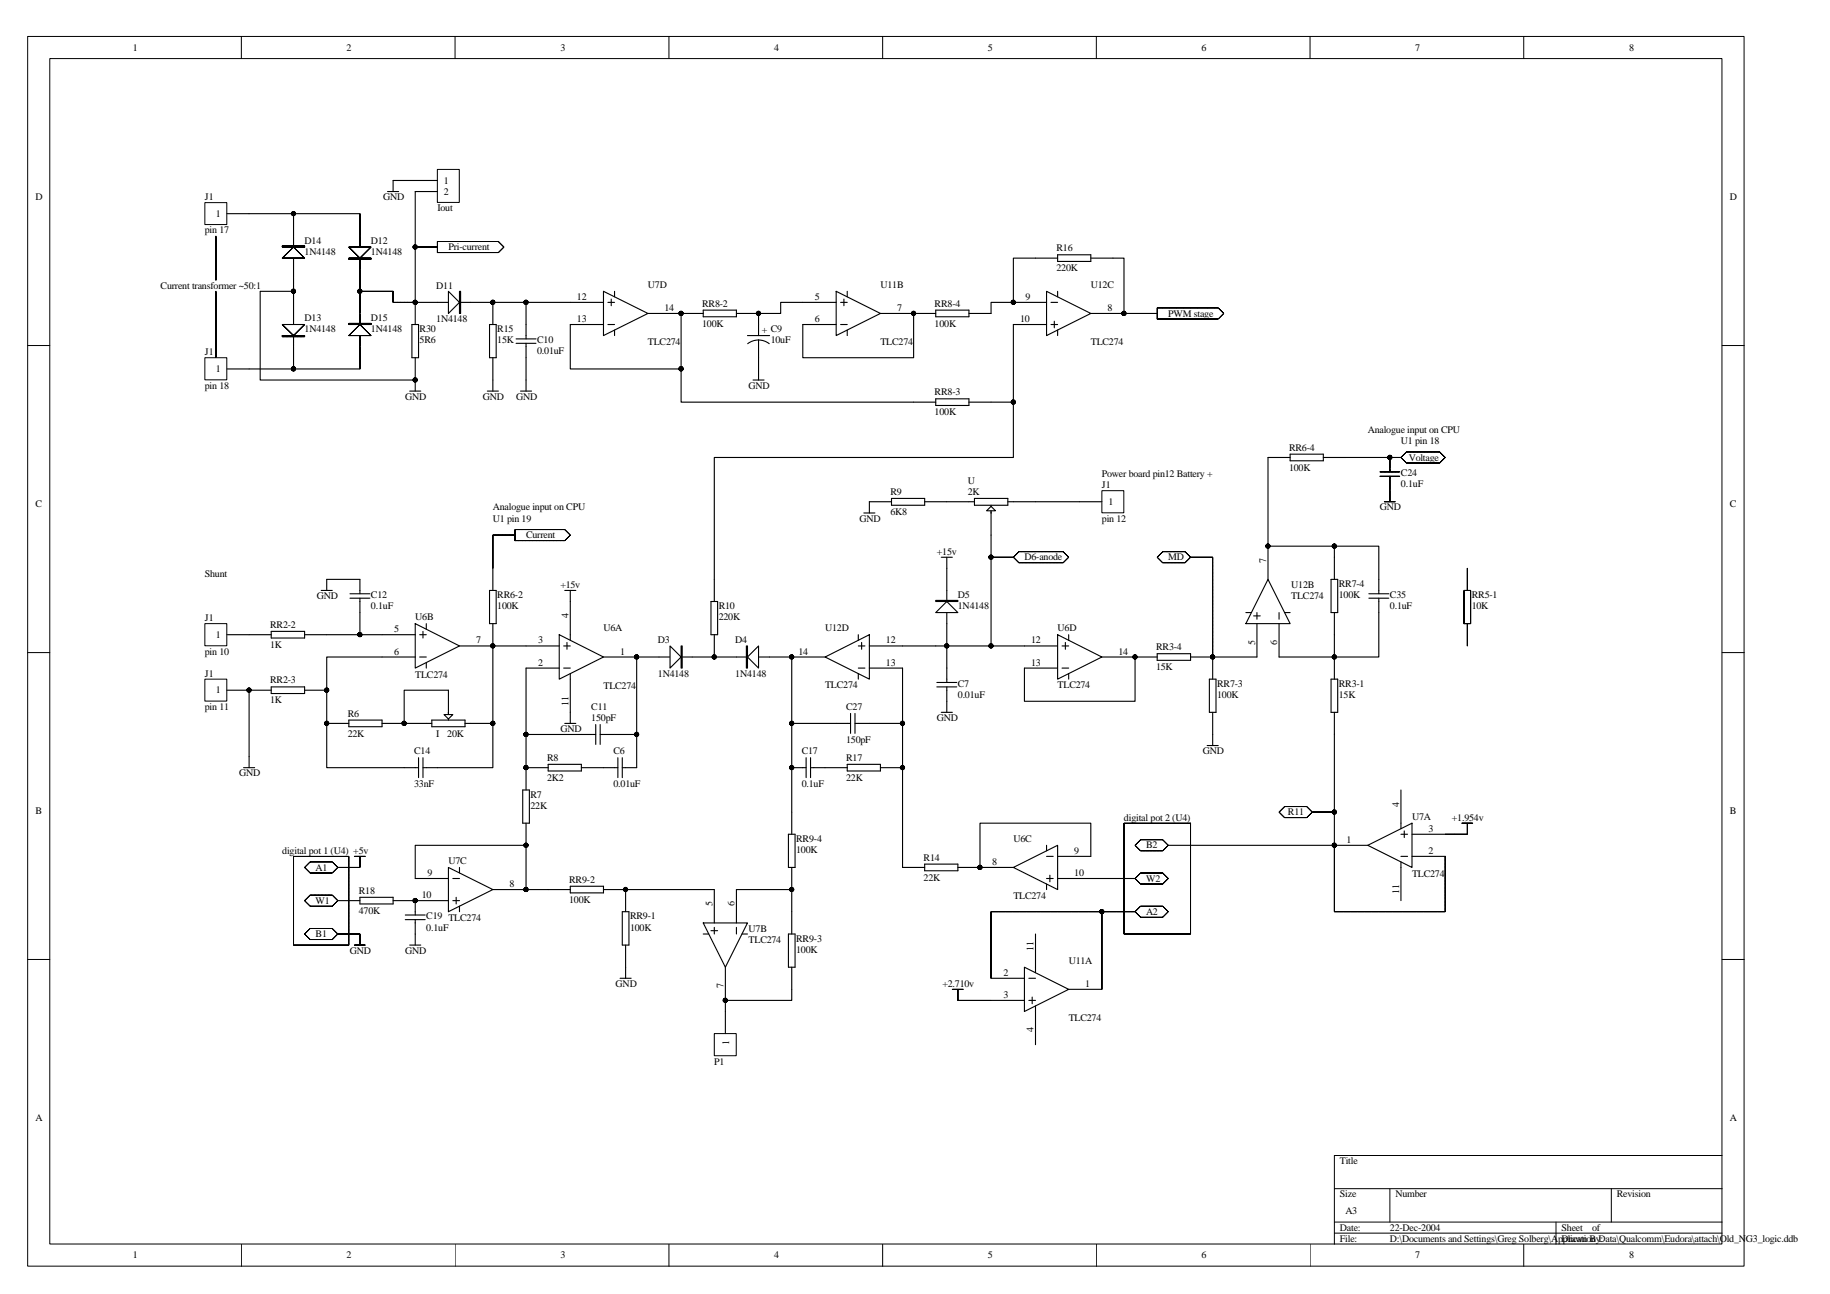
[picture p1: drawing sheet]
<svg xmlns="http://www.w3.org/2000/svg" width="420mm" height="297mm" viewBox="0 0 420 297" stroke-linecap="round" stroke-linejoin="round" font-family="sans-serif">
<g fill="none" stroke="#000" stroke-width=".23">
<path d="M6.3 8.4h394.1v282.2h-394.1zM11.4 13.4h384v272.2h-384zM55.4 8.4v5M104.5 8.4v5M153.6 8.4v5M202.6 8.4v5M251.7 8.4v5M300.8 8.4v5M349.8 8.4v5M6.3 79.3h5.1M395.4 79.3h5.1M6.3 149.8h5.1"/>
<path d="M395.4 149.8h5.1M6.3 220.2h5.1M395.4 220.2h5.1M306.4 272.9h89M319.1 272.9v7.6M370 272.9v7.6M395.4 265.2h-89v20.4M55.4 285.6v5.1M104.5 285.6v5.1M153.6 285.6v5.1M202.6 285.6v5.1M251.7 285.6v5.1"/>
<path d="M300.8 285.6v5.1M306.4 280.5h89M306.4 283.1h89M349.8 285.6v5.1M357.3 280.5v5.1"/>
</g>
<g fill="none" stroke="#000" stroke-width=".25">
<path d="M94.6 74.5h1.5v7.6h-1.5zM113.2 69.4h-17.9v5.1M130.9 69.4h7.7M130.9 74.5h7.7M138.6 66.9l10.2 5.1-10.2 5zM139.6 69.4h1.5M139.6 74.5h1.5M140.3 68.7v1.5M141.1 66.9v1.2M141.1 75.8v1.2M148.8 72h7.6M184.3 69.4h7.7"/>
<path d="M184.3 74.5h7.7M192 66.9l10.1 5.1-10.1 5zM193 69.4h1.5M193 74.5h1.5M193.8 68.7v1.5M194.5 66.9v1.2M194.5 75.8v1.2M202.1 72h7.7M232.7 69.4h7.6M232.7 74.5h7.6M240.3 66.9l10.1 5.1-10.1 5zM241.3 69.4h1.5"/>
<path d="M241.3 74.5h1.5M242.1 73.7v1.6M242.8 66.9v1.2M242.8 75.8v1.2M250.4 72h7.7M95.3 82.1v5.1"/>
</g>
<g fill="#fff" stroke="#000" stroke-width=".25">
<path d="M105.5 66.9h.2v5.1h-.2z" fill-rule="evenodd"/>
<path d="M103 66.9l2.5 2.5-2.5 2.6z" fill-rule="evenodd"/>
</g>
<g fill="none" stroke="#000" stroke-width=".25">
<path d="M237.7 59.3h5.1M242.8 58.5h7.6v1.5h-7.6zM250.4 59.3h5.1M67.4 66.9h-7.7v20.3h35.6v2.6M112.4 74.5h1.5v7.6h-1.5zM113.2 69.4v5.1M156.4 72h5.1M161.5 71.2h7.6v1.5h-7.6zM169.1 72h5.1M209.8 72h5M214.8 71.2h7.7v1.5h-7.7zM222.5 72h5"/>
<path d="M94.1 89.8h2.5M113.2 82.1v5.1M209.8 92.3h5M214.8 91.6h7.7v1.5h-7.7zM222.5 92.3h5M163.2 138.1h1.6v7.6h-1.6zM164 133v5.1M164 145.7v5.1"/>
</g>
<path d="M100.5 38.9h5v7.6h-5z" fill="#fff"/>
<path d="M100.4 38.9h5.1v7.6h-5.1z" fill="none" stroke="#000" stroke-width=".23"/>
<g fill="none" stroke="#000" stroke-width=".25">
<path d="M89 44h2.5M100.4 41.4h-10.1v2.6M100.4 44h-5.1v25.4M237.7 59.3h-5v10.1h-5.2v2.6M255.5 59.3h2.6v12.7h7.6M113.2 69.4h17.7M156.4 72v12.7h-25.5v-10.2M171.6 77h5.1M174.2 78l1 .2 1.4 .7M174.2 78l-1.1 .2-1.4 .7M174.2 78v9.2M184.3 69.4h-5.1v2.6h-5v5"/>
<path d="M209.8 72v10.1h-25.5v-7.6M232.7 74.5v17.8h-5.2M111.9 89.8h2.5M113.2 87.2v2.6M156.4 84.7v7.6h53.4M172.9 87.2h2.5M146.2 150.8h17.8"/>
</g>
<g fill="#fff" stroke="#000" stroke-width=".25">
<path d="M156.4 148.3h.2v5.1h-.2z" fill-rule="evenodd"/>
<path d="M153.8 148.3l2.6 2.5-2.6 2.6z" fill-rule="evenodd"/>
</g>
<path d="M164 150.8h17.8" fill="none" stroke="#000" stroke-width=".25"/>
<g fill="#fff" stroke="#000" stroke-width=".25">
<path d="M171.4 148.3h.2v5.1h-.2z" fill-rule="evenodd"/>
<path d="M174.2 148.3v5.1l-2.6-2.6z" fill-rule="evenodd"/>
</g>
<g fill="none" stroke="#000" stroke-width=".25">
<path d="M118.5 78.8h4.6M118.5 77.8h4.6M120.8 69.4v8.4M120.8 78.8v11M119.5 89.8h2.5M80.3 136.3h4.6M80.3 137.3h4.6M82.6 133v3.3M82.6 137.3v3.3M130.9 138.1v8.9M57.2 145.7h5.1M57.2 158.4h5.1"/>
<path d="M62.3 144.9h7.6v1.6h-7.6zM62.3 157.7h7.6v1.5h-7.6zM69.9 145.7h5.1M69.9 158.4h5.1M87.7 150.8h7.6M87.7 145.7h7.6M95.3 143.2l10.2 5.1-10.2 5.1zM96.4 150.8h1.5M96.4 145.7h1.5M97.1 144.9v1.6M97.9 143.2v1.2M97.9 152.1v1.3"/>
<path d="M103 158.4v6.9M105.5 148.3h7.7M120.8 148.3h7.6M128.4 145.7l10.2 5.1-10.2 5.1zM128.4 153.4h-7.6v15.2h16M129.4 148.3h1.5M129.4 153.4h1.5M130.2 147.5v1.5M130.9 154.6v8.9M138.6 150.8h7.6v25.4h-3.3M181.8 150.8h7.6M189.4 150.8l10.2-5.1v10.2z"/>
<path d="M197.1 148.3h1.5M197.1 153.4h1.5M197.1 145.7v1.3M197.1 154.6v1.3M197.8 147.5v1.5M199.6 148.3h7.6M199.6 153.4h7.6M75 166.1h5.1M80.1 165.3h7.6v1.5h-7.6zM87.7 166.1h11.4M92.8 176.2h3.3M96.1 173.9v4.6"/>
<path d="M97.1 173.9v4.6M97.1 176.2h3.3M99.1 165.3h7.7v1.5h-7.7zM106.8 166.1h6.4M120.8 168.6v12.7M120.8 176.2h5.1M125.9 175.5h7.6v1.5h-7.6zM133.5 176.2h8.4M136.8 166.3v4.6M137.8 168.6h8.4M137.8 166.3v4.6M141.9 173.9v4.6"/>
<path d="M142.9 173.9v4.6M103 199.1l10.2 5.1-10.2 5.1zM105.5 199.1v1.3M120 181.3h1.5v7.7h-1.5zM120.8 189v5M95.3 206.7h7.7M95.3 201.7h7.7M104 206.7h1.5M104 201.7h1.5M104.7 206v1.5M105.5 208v1.3M113.2 204.2h7.6"/>
<path d="M161.5 211.9h10.1l-5.1 10.1zM161.5 214.4h1.2M163.2 213.6h1.6M164 204.2v7.7M164 212.9v1.5M169.1 204.2v7.7M169.1 212.9v1.5M170.3 214.4h1.3M166.5 222v7.6"/>
</g>
<path d="M101.9 164h2.1l-1 1z" fill-rule="evenodd" fill="#fff" stroke="#000" stroke-width=".25"/>
<g fill="none" stroke="#000" stroke-width=".25">
<path d="M73.7 135.5h2.6M82.6 133h-7.6v2.5M75 145.7h7.6M82.6 140.6v5.1h5.1M87.7 150.8h-12.7v25.4h17.8M103 158.4h-10.2v7.7M120.8 148.3h-7.6v27.9h-12.8M77.6 206.7h5M82.6 206h7.7v1.5h-7.7zM90.3 206.7h5v3.3M93 211.1h4.6M93 210h4.6"/>
<path d="M94.1 216.9h2.5M95.3 201.7v-7.7h25.5v10.2h10.1M95.3 211.1v5.8M130.9 203.4h7.7v1.6h-7.7zM138.6 204.2h5v5.1M142.9 209.3h1.5v7.6h-1.5zM143.6 216.9v7.7M181 214.4h1.5v7.6h-1.5zM181.8 209.3v5.1M142.4 224.6h2.5M181.8 222v5.1"/>
</g>
<path d="M164 237.3h5v5h-5z" fill="#fff"/>
<path d="M164 237.3h5v5h-5z" fill="none" stroke="#000" stroke-width=".23"/>
<g fill="none" stroke="#000" stroke-width=".25">
<path d="M217.4 130.5v17.8M181.8 150.8v25.4h3.3M207.2 153.4v12.7h-10.9M215.1 156.7h4.6M215.1 157.7h4.6M217.4 153.4v3.3M217.4 157.7v3.3M181.8 166.1h13.5M185.1 173.9v4.6M186.1 176.2h8.4M186.1 173.9v4.6M194.5 175.5h7.6v1.5h-7.6z"/>
<path d="M195.3 163.8v4.5M196.3 163.8v4.5M207.2 166.1v10.1h-5.1M181 191.5h1.5v7.6h-1.5zM181.8 186.4v5.1M181.8 199.1v5.1M169.1 204.2h12.7v5.1M181.8 227.1v2.5h-15.3v7.7"/>
</g>
<g fill="#fff" stroke="#000" stroke-width=".25">
<path d="M214.8 137.8h5.1v.3h-5.1z" fill-rule="evenodd"/>
<path d="M214.8 140.6l2.6-2.5 2.5 2.5z" fill-rule="evenodd"/>
</g>
<path d="M198.3 117.8h2.6M204.7 115.2h-5.1v2.6M204.7 114.4h7.6v1.6h-7.6zM212.3 115.2h11.4M223.7 114.4h7.7v1.6h-7.7zM227.5 116v6.8M231.4 115.2h6.3M216.1 127.9h2.6M217.4 127.9v2.6M207.2 148.3h7.6M216.1 163.5h2.6M217.4 161v2.5" fill="none" stroke="#000" stroke-width=".25"/>
<path d="M226.5 117.2l1-1 1.1 1z" fill-rule="evenodd" fill="#fff" stroke="#000" stroke-width=".25"/>
<g fill="none" stroke="#000" stroke-width=".25">
<path d="M232.7 92.3v12.7h-68.7v28M237.7 115.2h10.2M112.4 135.5h1.5v7.7h-1.5zM113.2 130.5v5M129.7 135.5h2.5M130.9 135.5v2.6M227.5 122.8v25.5h-12.7M113.2 143.2v5.1M217.4 148.3v5.1M227.5 148.3h15.3M242.8 145.7l10.2 5.1-10.2 5.1zM243.8 148.3h1.6"/>
<path d="M243.8 153.4h1.6M244.6 147.5v1.5M245.4 145.7v1.3M245.4 154.6v1.3M253 150.8h7.6v10.2h-25.4v-7.6h7.6M129.7 166.1h2.5M130.9 163.5v2.6M181.8 176.2v10.2M207.2 176.2v22.9h5.1M212.3 198.4h7.6v1.5h-7.6zM219.9 199.1h12.8M232.7 199.1l10.1-5.1v10.2z"/>
<path d="M240.3 196.6h1.5M240.3 194v1.3M242.8 196.6h7.6v-7.6h-25.4v10.1M143.6 204.2h20.4M240.3 201.7h1.5M240.3 202.9v1.3M241 200.9v1.5M242.8 201.7h17.8"/>
</g>
<path d="M47.1 46.6h5v4.9h-5z" fill="#fff"/>
<path d="M47 46.5h5.1v5h-5.1z" fill="none" stroke="#000" stroke-width=".23"/>
<path d="M52.1 49.1h5.1" fill="none" stroke="#000" stroke-width=".25"/>
<path d="M47.1 82.2h5v5h-5z" fill="#fff"/>
<path d="M47 82.1h5.1v5.1h-5.1z" fill="none" stroke="#000" stroke-width=".23"/>
<path d="M57.2 49.1h25.4M52.1 84.7h30.5M57.2 158.4v17.8M55.9 176.2h2.6" fill="none" stroke="#000" stroke-width=".25"/>
<path d="M47.1 155.9h5v5h-5z" fill="#fff"/>
<path d="M47 155.9h5.1v5h-5.1z" fill="none" stroke="#000" stroke-width=".23"/>
<path d="M52.1 158.4h5.1" fill="none" stroke="#000" stroke-width=".25"/>
<path d="M47.1 143.2h5v5h-5z" fill="#fff"/>
<path d="M47 143.2h5.1v5h-5.1z" fill="none" stroke="#000" stroke-width=".23"/>
<path d="M52.1 145.7h5.1" fill="none" stroke="#000" stroke-width=".25"/>
<path d="M253 112.7h5v5h-5z" fill="#fff"/>
<path d="M253 112.6h5v5.1h-5zM258.1 189h15.2v25.4h-15.2z" fill="none" stroke="#000" stroke-width=".23"/>
<g fill="none" stroke="#000" stroke-width=".25">
<path d="M247.9 115.2h5.1M296.2 105h-5.1v20.4h15.3v7.6M296.2 104.3h7.6v1.5h-7.6zM303.8 105h5.1M291.1 133l5.1 10.2h-10.2zM291.1 125.4v7.6M305.6 133h1.5v7.6h-1.5zM306.4 125.4h10.2v10.9M314.3 137.3h4.6M314.3 136.3h4.6M316.6 137.3v13.5h-10.2v5.1M260.6 150.8h5.1"/>
<path d="M265.7 150.1h7.6v1.5h-7.6zM277.7 155.9h1.5v7.6h-1.5zM278.4 150.8v5.1M286 140.6h1.3M287.8 141.4h1.5M288.6 140.6v1.5M288.6 143.2v7.6h-15.3M293.7 140.6v1.5M294.9 140.6h1.3M305.6 155.9h1.5v7.6h-1.5zM306.4 140.6v10.2h-12.7v-7.6M277.2 171.1h2.5"/>
<path d="M278.4 163.5v7.6M306.4 163.5v30.5M268.2 194h45.8M314 194l10.2-5v10.1zM321.6 191.5h1.6M321.6 196.6h1.6M321.6 181.3v8.9M321.6 197.9v8.8M322.4 190.7v1.6M324.2 191.5h7.6M324.2 196.6h7.6M237.7 214.4v8.9"/>
<path d="M227.5 229.6h7.7M235.2 222l10.2 5.1-10.2 5.1zM235.2 224.6h-7.7v-15.3h25.5v17.8h-7.6M236.2 229.6h1.5M236.2 224.6h1.5M237 228.9v1.5M237.7 230.9v8.9"/>
</g>
<g fill="#fff" stroke="#000" stroke-width=".23">
<path d="M321.6 105l1.3-1.3h7.6l1.3 1.3-1.3 1.3h-7.6z" fill-rule="evenodd"/>
<path d="M118.2 121.6h11.5l1.2 1.2-1.2 1.3h-11.5z" fill-rule="evenodd"/>
<path d="M260.6 201.7l1.3-1.3h5.1l1.2 1.3-1.2 1.2h-5.1z" fill-rule="evenodd"/>
</g>
<path d="M218.7 227.1h2.5M219.9 227.1v2.5h7.6" fill="none" stroke="#000" stroke-width=".25"/>
<path d="M260.6 209.3l1.3-1.3h5.1l1.2 1.3-1.2 1.3h-5.1z" fill-rule="evenodd" fill="#fff" stroke="#000" stroke-width=".23"/>
<path d="M306.4 194v15.3h25.4v-12.7M253 209.3h7.6" fill="none" stroke="#000" stroke-width=".25"/>
<path d="M260.6 194l1.3-1.2h5.1l1.2 1.2-1.2 1.3h-5.1z" fill-rule="evenodd" fill="#fff" stroke="#000" stroke-width=".23"/>
<path d="M335.6 189h2.6M336.9 189v2.5h-5.1" fill="none" stroke="#000" stroke-width=".25"/>
<g fill="#fff" stroke="#000" stroke-width=".23">
<path d="M69.9 206.7l1.3-1.2h5.1l1.3 1.2-1.3 1.3h-5.1z" fill-rule="evenodd"/>
<path d="M100.4 55.4h14l1.3 1.3-1.3 1.3h-14z" fill-rule="evenodd"/>
</g>
<path d="M95.3 56.7h5.1" fill="none" stroke="#000" stroke-width=".25"/>
<path d="M267 126.6h5.1l1.2 1.3-1.2 1.3h-5.1l-1.3-1.3z" fill-rule="evenodd" fill="#fff" stroke="#000" stroke-width=".23"/>
<path d="M273.3 127.9h5.1v22.9" fill="none" stroke="#000" stroke-width=".25"/>
<path d="M233.9 126.6h10.2l1.3 1.3-1.3 1.3h-10.2l-1.2-1.3z" fill-rule="evenodd" fill="#fff" stroke="#000" stroke-width=".23"/>
<path d="M82.6 49.1v17.8M227.5 127.9h5.2" fill="none" stroke="#000" stroke-width=".25"/>
<g fill="#fff" stroke="#000" stroke-width=".25">
<path d="M80.1 59.3h5.1v.2h-5.1z" fill-rule="evenodd"/>
<path d="M80.1 56.7h5.1l-2.6 2.6z" fill-rule="evenodd"/>
</g>
<path d="M67.4 49.1v17.8" fill="none" stroke="#000" stroke-width=".25"/>
<g fill="#fff" stroke="#000" stroke-width=".25">
<path d="M64.8 56.5h5.1v.2h-5.1z" fill-rule="evenodd"/>
<path d="M64.8 59.3l2.6-2.6 2.5 2.6z" fill-rule="evenodd"/>
</g>
<path d="M67.4 66.9v17.8" fill="none" stroke="#000" stroke-width=".25"/>
<g fill="#fff" stroke="#000" stroke-width=".25">
<path d="M64.8 77h5.1v.3h-5.1z" fill-rule="evenodd"/>
<path d="M64.8 74.5h5.1l-2.5 2.5z" fill-rule="evenodd"/>
</g>
<path d="M82.6 66.9v17.8" fill="none" stroke="#000" stroke-width=".25"/>
<g fill="#fff" stroke="#000" stroke-width=".25">
<path d="M80.1 74.2h5.1v.3h-5.1z" fill-rule="evenodd"/>
<path d="M80.1 77l2.5-2.5 2.6 2.5z" fill-rule="evenodd"/>
</g>
<path d="M82.6 66.9h7.7v2.5h5" fill="none" stroke="#000" stroke-width=".25"/>
<path d="M294.9 185.2h5.1l1.3 1.2-1.3 1.3h-5.1l-1.2-1.3z" fill-rule="evenodd" fill="#fff" stroke="#000" stroke-width=".23"/>
<path d="M49.6 54.2v10.1M49.6 66.9v15.2M308.9 105h12.7M316.8 109.3h4.6M316.8 108.3h4.6M317.8 115.2h2.6M319.1 105v3.3M319.1 109.3v5.9M118.2 122.8h-5v7.7M301.3 186.4h5.1" fill="none" stroke="#000" stroke-width=".25"/>
<path d="M67.4 196.6h12.7v20.3h-12.7z" fill="none" stroke="#000" stroke-width=".23"/>
<path d="M265.7 70.7h14l1.3 1.3-1.3 1.2h-14z" fill-rule="evenodd" fill="#fff" stroke="#000" stroke-width=".23"/>
<g fill="#000" stroke="#000" stroke-width=".23">
<circle cx="67.4" cy="49" r=".49"/>
<circle cx="95.3" cy="56.7" r=".49"/>
<circle cx="67.4" cy="66.9" r=".49"/>
<circle cx="82.6" cy="66.9" r=".49"/>
<circle cx="95.3" cy="69.4" r=".49"/>
<circle cx="113.1" cy="69.4" r=".49"/>
<circle cx="120.8" cy="69.4" r=".49"/>
<circle cx="156.4" cy="71.9" r=".49"/>
<circle cx="174.1" cy="71.9" r=".49"/>
<circle cx="209.7" cy="71.9" r=".49"/>
<circle cx="232.6" cy="69.4" r=".49"/>
<circle cx="258" cy="71.9" r=".49"/>
<circle cx="67.4" cy="84.7" r=".5"/>
<circle cx="95.3" cy="87.2" r=".49"/>
<circle cx="156.3" cy="84.7" r=".5"/>
<circle cx="232.6" cy="92.3" r=".49"/>
<circle cx="319.1" cy="105" r=".49"/>
<circle cx="227.5" cy="127.9" r=".49"/>
<circle cx="291.1" cy="125.4" r=".49"/>
<circle cx="306.3" cy="125.4" r=".49"/>
<circle cx="57.2" cy="158.4" r=".49"/>
<circle cx="75" cy="158.4" r=".49"/>
<circle cx="82.6" cy="145.7" r=".49"/>
<circle cx="113.1" cy="148.3" r=".49"/>
<circle cx="146.2" cy="150.8" r=".49"/>
<circle cx="164" cy="150.8" r=".49"/>
<circle cx="181.8" cy="150.8" r=".49"/>
<circle cx="217.4" cy="148.3" r=".49"/>
<circle cx="227.5" cy="148.3" r=".49"/>
<circle cx="260.6" cy="150.8" r=".49"/>
<circle cx="278.4" cy="150.8" r=".49"/>
<circle cx="75" cy="166" r=".49"/>
<circle cx="92.8" cy="166" r=".49"/>
<circle cx="113.1" cy="166" r=".49"/>
<circle cx="120.8" cy="176.2" r=".49"/>
<circle cx="120.8" cy="168.6" r=".49"/>
<circle cx="146.2" cy="168.6" r=".49"/>
<circle cx="181.8" cy="166" r=".49"/>
<circle cx="181.8" cy="176.2" r=".49"/>
<circle cx="207.2" cy="166" r=".49"/>
<circle cx="207.2" cy="176.2" r=".49"/>
<circle cx="120.8" cy="194" r=".49"/>
<circle cx="225" cy="199.1" r=".49"/>
<circle cx="306.3" cy="186.4" r=".49"/>
<circle cx="306.3" cy="194" r=".49"/>
<circle cx="95.3" cy="206.7" r=".49"/>
<circle cx="120.8" cy="204.2" r=".49"/>
<circle cx="143.6" cy="204.2" r=".49"/>
<circle cx="181.8" cy="204.2" r=".49"/>
<circle cx="253" cy="209.3" r=".49"/>
<circle cx="166.5" cy="229.6" r=".49"/>
</g>
<g fill="#fff" stroke="#000" stroke-width=".23">
<path d="M71.2 197.9h5.1l1.3 1.2-1.3 1.3h-5.1l-1.3-1.3z" fill-rule="evenodd"/>
<path d="M69.9 214.4l1.3-1.3h5.1l1.3 1.3-1.3 1.3h-5.1z" fill-rule="evenodd"/>
</g>
<path d="M336.1 135.5h1.6v7.7h-1.6zM336.9 130.5v5M336.9 143.2v5.1M81.4 196.6h2.5M82.6 196.6v2.5h-5M77.6 214.4h5v2.5M81.4 216.9h2.5" fill="none" stroke="#000" stroke-width=".25"/>
<circle cx="306.3" cy="150.8" r=".49" fill="#000" stroke="#000" stroke-width=".23"/>
<g font-size="2.3">
<text x="30.5" y="11.6">1</text>
<text x="79.6" y="11.6">2</text>
<text x="128.7" y="11.6">3</text>
<text x="177.7" y="11.6">4</text>
<text x="226.8" y="11.6">5</text>
<text x="275.9" y="11.6">6</text>
<text x="325" y="11.6">7</text>
<text x="374" y="11.6">8</text>
<text x="8.1" y="46">D</text>
<text x="47" y="46">J1</text>
<text x="88" y="46">GND</text>
<text x="101.9" y="42.1">1</text>
<text x="101.9" y="44.7">2</text>
<text x="397.2" y="46">D</text>
<text x="47" y="53.6">pin 17</text>
<text x="49.6" y="49.8">1</text>
<text x="100.4" y="48.5">Iout</text>
<text x="69.9" y="55.9">D14</text>
<text x="69.9" y="58.4">1N4148</text>
<text x="85.2" y="55.9">D12</text>
<text x="85.2" y="58.4">1N4148</text>
<text x="103" y="57.4">Pri-current</text>
<text x="242.6" y="57.7">R16</text>
<text x="242.6" y="62.3">220K</text>
<text x="36.9" y="66.3">Current transformer ~50:1</text>
<text x="100.2" y="66.3">D11</text>
<text x="132.5" y="68.9">12</text>
<text x="148.8" y="66.1">U7D</text>
<text x="152.6" y="71.4">14</text>
<text x="161.2" y="70.4">RR8-2</text>
<text x="187.1" y="68.9">5</text>
<text x="202.1" y="66.1">U11B</text>
<text x="206" y="71.4">7</text>
<text x="214.6" y="70.4">RR8-4</text>
<text x="235.5" y="68.9">9</text>
<text x="250.4" y="66.1">U12C</text>
<text x="254.3" y="71.4">8</text>
<text x="69.9" y="73.7">D13</text>
<text x="69.9" y="76.2">1N4148</text>
<text x="85.2" y="73.7">D15</text>
<text x="85.2" y="76.2">1N4148</text>
<text x="96.4" y="76.2">R30</text>
<text x="100.2" y="73.9">1N4148</text>
<text x="114.2" y="76.2">R15</text>
<text x="132.5" y="73.9">13</text>
<text x="161.2" y="75">100K</text>
<text x="174.9" y="76.5">+ C9</text>
<text x="187.1" y="73.9">6</text>
<text x="214.6" y="75">100K</text>
<text x="234.2" y="73.9">10</text>
<text x="268.2" y="72.7">PWM stage</text>
<text x="47" y="81.6">J1</text>
<text x="96.4" y="78.8">5R6</text>
<text x="114.2" y="78.8">15K</text>
<text x="123.3" y="78.8">C10</text>
<text x="123.3" y="81.3">0.01uF</text>
<text x="148.8" y="79.3">TLC274</text>
<text x="177" y="78.8">10uF</text>
<text x="202.1" y="79.3">TLC274</text>
<text x="250.4" y="79.3">TLC274</text>
<text x="47" y="89.2">pin 18</text>
<text x="49.6" y="85.4">1</text>
<text x="171.9" y="89.2">GND</text>
<text x="93" y="91.8">GND</text>
<text x="110.9" y="91.8">GND</text>
<text x="118.5" y="91.8">GND</text>
<text x="214.6" y="90.7">RR8-3</text>
<text x="214.6" y="95.3">100K</text>
<text x="314" y="99.4">Analogue input on CPU</text>
<text x="321.6" y="101.9">U1 pin 18</text>
<text x="296" y="103.4">RR6-4</text>
<text x="323.4" y="105.7">Voltage</text>
<text x="204.4" y="113.6">R9</text>
<text x="222.2" y="111.1">U</text>
<text x="222.2" y="113.6">2K</text>
<text x="253" y="109.5">Power board pin12 Battery +</text>
<text x="253" y="112.1">J1</text>
<text x="296" y="108">100K</text>
<text x="321.6" y="109.3">C24</text>
<text x="321.6" y="111.8">0.1uF</text>
<text x="8.1" y="116.4">C</text>
<text x="113.2" y="119.7">U1 pin 19</text>
<text x="113.2" y="117.2">Analogue input on CPU</text>
<text x="197.3" y="119.7">GND</text>
<text x="204.4" y="118.2">6K8</text>
<text x="253" y="119.7">pin 12</text>
<text x="254.5" y="115.9">1</text>
<text x="316.8" y="117.2">GND</text>
<text x="397.2" y="116.4">C</text>
<text x="120.8" y="123.6">Current</text>
<text x="215.1" y="127.4">+15v</text>
<text x="235.2" y="128.6">D6-anode</text>
<text x="268.2" y="128.6">MD</text>
<text x="290.7" y="129.2" transform="rotate(-90 290.7 129.2)">7</text>
<text x="47" y="132.4">Shunt</text>
<text x="72.7" y="137.5">GND</text>
<text x="85.2" y="137.3">C12</text>
<text x="114.2" y="137.3">RR6-2</text>
<text x="128.7" y="135">+15v</text>
<text x="219.9" y="137.3">D5</text>
<text x="296.5" y="135">U12B</text>
<text x="296.5" y="137.5">TLC274</text>
<text x="307.4" y="134.7">RR7-4</text>
<text x="307.4" y="137.3">100K</text>
<text x="319.1" y="137.3">C35</text>
<text x="337.9" y="137.3">RR5-1</text>
<text x="47" y="142.6">J1</text>
<text x="85.2" y="139.8">0.1uF</text>
<text x="95.3" y="142.4">U6B</text>
<text x="114.2" y="139.8">100K</text>
<text x="130.5" y="141.9" transform="rotate(-90 130.5 141.9)">4</text>
<text x="165" y="139.8">R10</text>
<text x="165" y="142.4">220K</text>
<text x="219.9" y="139.8">1N4148</text>
<text x="319.1" y="139.8">0.1uF</text>
<text x="337.9" y="139.8">10K</text>
<text x="49.6" y="146.4">1</text>
<text x="62" y="144.1">RR2-2</text>
<text x="62" y="148.7">1K</text>
<text x="90.5" y="145.1">5</text>
<text x="109.3" y="147.7">7</text>
<text x="123.6" y="147.7">3</text>
<text x="138.6" y="144.9">U6A</text>
<text x="151" y="147.7">D3</text>
<text x="168.8" y="147.7">D4</text>
<text x="189.4" y="144.9">U12D</text>
<text x="203.4" y="147.7">12</text>
<text x="236.7" y="147.7">12</text>
<text x="242.8" y="144.9">U6D</text>
<text x="265.4" y="149.2">RR3-4</text>
<text x="288.2" y="148" transform="rotate(-90 288.2 148)">5</text>
<text x="293.2" y="148" transform="rotate(-90 293.2 148)">6</text>
<text x="47" y="155.3">J1</text>
<text x="47" y="150.3">pin 10</text>
<text x="90.5" y="150.3">6</text>
<text x="95.3" y="155.6">TLC274</text>
<text x="123.6" y="152.8">2</text>
<text x="142.4" y="150.3">1</text>
<text x="151" y="155.3">1N4148</text>
<text x="168.8" y="155.3">1N4148</text>
<text x="183.3" y="150.3">14</text>
<text x="203.4" y="152.8">13</text>
<text x="236.7" y="152.8">13</text>
<text x="256.8" y="150.3">14</text>
<text x="265.4" y="153.8">15K</text>
<text x="49.6" y="159.2">1</text>
<text x="62" y="156.9">RR2-3</text>
<text x="62" y="161.4">1K</text>
<text x="130.5" y="162" transform="rotate(-90 130.5 162)">11</text>
<text x="138.6" y="158.1">TLC274</text>
<text x="189.4" y="157.9">TLC274</text>
<text x="219.9" y="157.6">C7</text>
<text x="219.9" y="160.2">0.01uF</text>
<text x="242.8" y="157.9">TLC274</text>
<text x="279.4" y="157.6">RR7-3</text>
<text x="279.4" y="160.2">100K</text>
<text x="307.4" y="157.6">RR3-1</text>
<text x="307.4" y="160.2">15K</text>
<text x="47" y="163">pin 11</text>
<text x="79.8" y="164.5">R6</text>
<text x="135.8" y="163">C11</text>
<text x="135.8" y="165.5">150pF</text>
<text x="194.3" y="163">C27</text>
<text x="215.1" y="165.5">GND</text>
<text x="79.8" y="169.1">22K</text>
<text x="95.1" y="173.1">C14</text>
<text x="100.2" y="169.1">I</text>
<text x="102.7" y="169.1">20K</text>
<text x="128.7" y="168">GND</text>
<text x="140.8" y="173.1">C6</text>
<text x="184.1" y="173.1">C17</text>
<text x="194.3" y="170.6">150pF</text>
<text x="276.1" y="173.1">GND</text>
<text x="54.9" y="178.2">GND</text>
<text x="125.6" y="174.7">R8</text>
<text x="125.6" y="179.2">2K2</text>
<text x="194.3" y="174.7">R17</text>
<text x="194.3" y="179.2">22K</text>
<text x="95.1" y="180.7">33nF</text>
<text x="121.8" y="183.1">R7</text>
<text x="121.8" y="185.6">22K</text>
<text x="140.8" y="180.7">0.01uF</text>
<text x="184.1" y="180.7">0.1uF</text>
<text x="321.2" y="185.2" transform="rotate(-90 321.2 185.2)">4</text>
<text x="8.1" y="186.9">B</text>
<text x="258.1" y="188.4">digital pot 2 (U4)</text>
<text x="295.7" y="187.1">R11</text>
<text x="324.2" y="188.2">U7A</text>
<text x="328" y="191">3</text>
<text x="333.3" y="188.4">+1.954v</text>
<text x="397.2" y="186.9">B</text>
<text x="64.8" y="196">digital pot 1 (U4) +5v</text>
<text x="182.8" y="193.2">RR9-4</text>
<text x="182.8" y="195.8">100K</text>
<text x="212" y="197.6">R14</text>
<text x="232.7" y="193.2">U6C</text>
<text x="246.6" y="196">9</text>
<text x="263.1" y="194.8">B2</text>
<text x="309.2" y="193.5">1</text>
<text x="328" y="196">2</text>
<text x="72.5" y="199.8">A1</text>
<text x="98.1" y="201.1">9</text>
<text x="103" y="198.3">U7C</text>
<text x="117" y="203.7">8</text>
<text x="130.7" y="202.6">RR9-2</text>
<text x="212" y="202.1">22K</text>
<text x="227.8" y="198.6">8</text>
<text x="246.6" y="201.1">10</text>
<text x="263.1" y="202.4">W2</text>
<text x="324.2" y="201.4">TLC274</text>
<text x="72.5" y="207.5">W1</text>
<text x="82.4" y="205.2">R18</text>
<text x="82.4" y="209.7">470K</text>
<text x="96.9" y="206.2">10</text>
<text x="130.7" y="207.2">100K</text>
<text x="163.6" y="208" transform="rotate(-90 163.6 208)">5</text>
<text x="168.7" y="208" transform="rotate(-90 168.7 208)">6</text>
<text x="232.7" y="206.4">TLC274</text>
<text x="321.2" y="205.2" transform="rotate(-90 321.2 205.2)">11</text>
<text x="72.5" y="215.1">B1</text>
<text x="97.9" y="211">C19 TLC274</text>
<text x="97.9" y="213.6">0.1uF</text>
<text x="144.7" y="211">RR9-1</text>
<text x="144.7" y="213.6">100K</text>
<text x="171.9" y="213.9">U7B</text>
<text x="263.1" y="210">A2</text>
<text x="80.3" y="218.9">GND</text>
<text x="93" y="218.9">GND</text>
<text x="171.9" y="216.4">TLC274</text>
<text x="182.8" y="216.1">RR9-3</text>
<text x="182.8" y="218.7">100K</text>
<text x="237.3" y="218.2" transform="rotate(-90 237.3 218.2)">11</text>
<text x="245.4" y="221.2">U11A</text>
<text x="141.4" y="226.6">GND</text>
<text x="166.1" y="226.9" transform="rotate(-90 166.1 226.9)">7</text>
<text x="216.4" y="226.6">+2.710v</text>
<text x="230.4" y="224">2</text>
<text x="249.2" y="226.6">1</text>
<text x="230.4" y="229.1">3</text>
<text x="167.4" y="239.8" transform="rotate(-90 167.4 239.8)">1</text>
<text x="237.3" y="237" transform="rotate(-90 237.3 237)">4</text>
<text x="245.4" y="234.4">TLC274</text>
<text x="164" y="244.4">P1</text>
<text x="8.1" y="257.3">A</text>
<text x="397.2" y="257.3">A</text>
<text x="307.6" y="267.2">Title</text>
<text x="307.6" y="274.9">Size</text>
<text x="320.4" y="274.9">Number</text>
<text x="371.2" y="274.9">Revision</text>
<text x="308.9" y="278.7">A3</text>
<text x="307.6" y="282.5">Date:</text>
<text x="307.6" y="285.1">File:</text>
<text x="319.1" y="282.5">22-Dec-2004</text>
<text x="319.1" y="285.1">D:\Documents and Settings\Greg Solberg\Application Data\Qualcomm\Eudora\attach\Old_NG3_logic.ddb</text>
<text x="358.5" y="282.5">Sheet</text>
<text x="358.5" y="285.1">Drawn By:</text>
<text x="365.6" y="282.5">of</text>
<text x="30.5" y="288.9">1</text>
<text x="79.6" y="288.9">2</text>
<text x="128.7" y="288.9">3</text>
<text x="177.7" y="288.9">4</text>
<text x="226.8" y="288.9">5</text>
<text x="275.9" y="288.9">6</text>
<text x="325" y="288.9">7</text>
<text x="374" y="288.9">8</text>
</g>
</svg>
